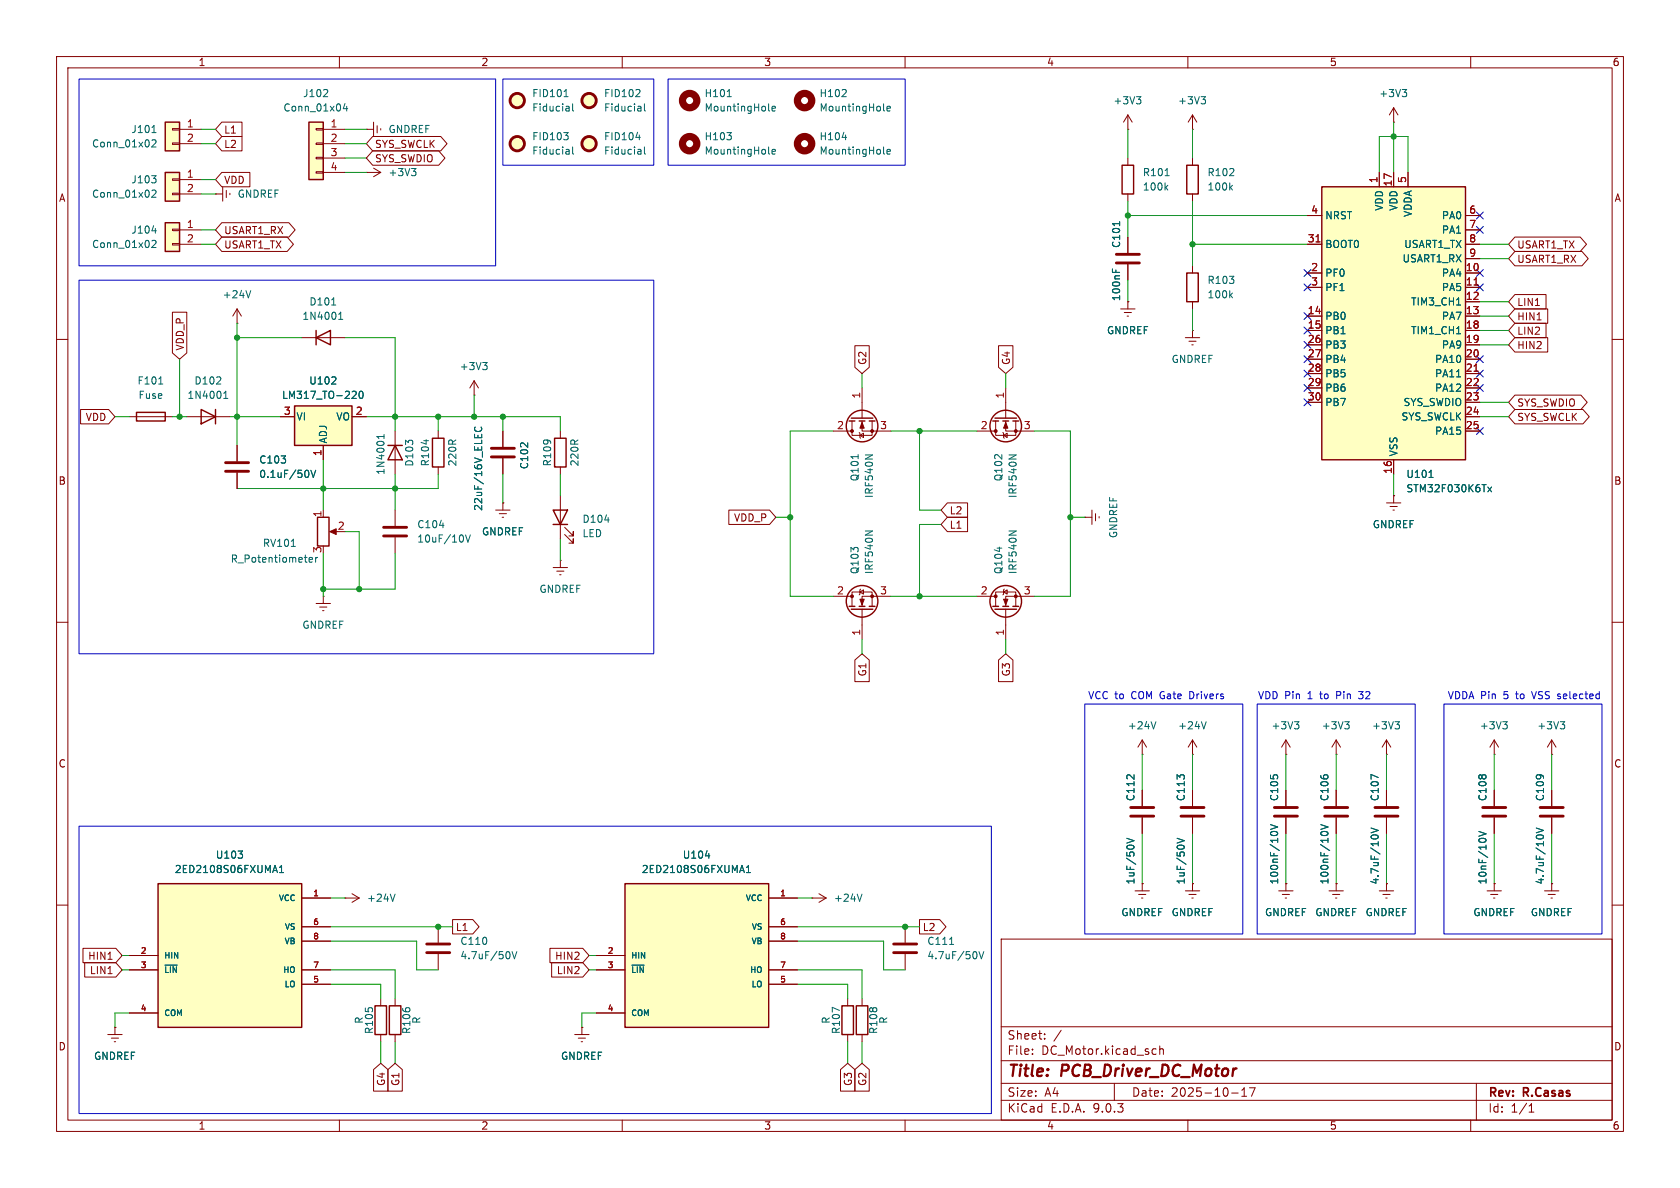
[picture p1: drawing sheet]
<svg xmlns="http://www.w3.org/2000/svg" width="297mm" height="210mm" viewBox="0 0 297 210" stroke-linecap="round" stroke-linejoin="round" font-family="sans-serif">
<g fill="none" stroke="#840000" stroke-width=".18">
<path d="M10 10h277v190h-277zM12 12h273v186h-273zM60 10v2M110 10v2M160 10v2M210 10v2M260 10v2M41.9 57.2h.1M41.9 54.6l-.8 1.3M41.9 54.6l.8 1.3M41.9 54.6v2.6M10 60h2"/>
<path d="M22.9 73.7h7.6M41.9 78.7v2.8M69.8 76.2v7.6M147.3 76.2h3.3M150.6 74.4v2.6h3.6v-2.6M151.9 76.5l.1 .1v.7l.1 .2M152 77l.7-.4v.7zM152.4 74.4v1.8h5.1M152.4 68.6v5.3M285 60h2M41.9 83.6v2.8M69.8 90.2v2.8"/>
<path d="M69.8 95v2.8M10 110h2M147.3 105.4h3.3M150.6 107.2v-2.6h3.6v2.6M152 104.6l.7-.3v.7zM152.1 104.1l-.1 .2v.7l-.1 .2M152.4 107.7v5.3M157.5 105.4h-5.1v1.8M285 110h2M201.9 139.7v2.8M210.8 139.7v2.8M227.3 139.7v2.8"/>
<path d="M200.7 157.5h2.5M201.3 158.1h1.3M201.8 158.8h.3M201.9 156.2h.1M201.9 144.5v2.8M201.9 156.2v1.3M209.5 157.5h2.6M210.2 158.1h1.3M210.7 158.8h.2M210.8 156.2h.1M210.8 144.5v2.8M210.8 156.2v1.3"/>
<path d="M227.3 144.5v2.8M10 160h2M149.9 176.5v1.3M152.4 176.5v1.3M177 166h108v32h-108zM285 160h2M60 198v2M110 198v2M149.9 182.9v1.3M152.4 182.9v1.3M160 198v2M177 194.5h108"/>
<path d="M177 191.5h108M177 187.5h108M177 181.5h108M182.5 186.3v.1M182.5 185.5v.1M184.7 183.6v.1M184.7 182.8v.1M187.6 182.1l-1.3 2M197 191.5v3M204 185.4l.4 .1M204.4 186.3l-.4 .1M205 185.5l.2-.1 .4 .1 .1 .9"/>
<path d="M205 184.9v1.5M210 198v2M217.7 193.2h1.2M219.5 193.8h.9M219.5 192.7l.5-.4v1.5M220.9 192.3h1l-.7 1.5M260 198v2M261 191.5v6.5M270.3 196.6h.9M270.3 195.5l.4-.4v1.5"/>
</g>
<g fill="none" stroke="#006464" stroke-width=".18">
<path d="M99.7 23.4h.7l-.4 .5M100.3 24l.1 .2-.1 .4M100.6 26.5v.7M100.6 27.2h-.1M100.6 26.7l-.1 .1M101.2 26v1.1l.2 .1M44.3 51.4l-.4 1.2M28.1 67.9h.7M67.9 76.8v.7M67.9 77.2h-1.3l.4 .3M54.4 83.2l.2 .4-.2 .7M55 83.1l.4 1.3 .4-1.3"/>
<path d="M77.7 92.9h.8M81.9 94.8v.8M82.3 94.6l.4 1.2 .4-1.2M151.7 80.4v.7M153 93.9h1.2l-1.2 .7M153 80.4h1.2l-1.2 .7M199.2 148.2l1.3 .4-1.3 .4M208.1 148.2l1.3 .4-1.3 .4M224.6 147.3a.79 .79 0 0 1 1.3 0M224.6 145.8l1.3 .4-1.3 .4M148.4 178.6l-1.3-.5v.8"/>
</g>
<g fill="none" stroke="#840000" stroke-width=".25">
<path d="M24.1 72.9h5.1v1.5h-5.1zM68.6 78.7h2.5M69.8 78.7l1.3 2.6h-2.5zM150.1 74.4h1M150.5 73.9h3.8M151.9 74.4h1M153.7 74.4h1M150.1 107.2h1M150.5 107.7h3.8M151.9 107.2h1M153.7 107.2h1M148.8 177.8h2.1v5.1h-2.1z"/>
<path d="M151.4 177.8h2v5.1h-2z"/>
<circle cx="152.4" cy="75.3" r="2.79"/>
<circle cx="152.4" cy="106.3" r="2.79"/>
</g>
<g fill="none" stroke="#840000" stroke-width=".51">
<path d="M39.9 81.8h4M39.9 83.3h4M67.8 93.2h4.1M67.8 94.7h4.1M199.9 142.7h4.1M199.9 144.3h4.1M208.8 142.7h4.1M208.8 144.3h4.1M225.3 142.7h4.1M225.3 144.3h4.1"/>
<circle cx="91.4" cy="25.4" r="1.27"/>
</g>
<g fill="#840000" stroke="#840000" stroke-width=".18">
<path d="M152 105.9h.8l-.4 1z"/>
<path d="M152.4 74.7l.4 1h-.8z"/>
<circle cx="150.6" cy="105.4" r=".25"/>
<circle cx="154.2" cy="105.4" r=".25"/>
<circle cx="150.6" cy="76.2" r=".25"/>
<circle cx="154.2" cy="76.2" r=".25"/>
</g>
<circle cx="91.4" cy="25.4" r="1.27" fill="#ffffc2" stroke="#ffffc2" stroke-width=".18"/>
<path d="M233.7 33h25.4v48.3h-25.4z" fill="#ffffc2"/>
<g fill="none" stroke="#840000" stroke-width=".25">
<path d="M233.7 33h25.4v48.3h-25.4zM209.8 48.3h2v5h-2zM175.5 107.2h1M175.9 107.7h3.8M177.3 107.2h1M179.1 107.2h1M66.3 177.8h2v5.1h-2zM68.8 177.8h2.1v5.1h-2.1z"/>
<circle cx="177.8" cy="106.3" r="2.79"/>
</g>
<g fill="none" stroke="#840000" stroke-width=".18">
<path d="M231.1 38.1h2.6M243.8 30.5v2.5M246.4 30.5v2.5M248.9 30.5v2.5M259.1 38.1h2.5M210.8 47v1.3M210.8 53.3v1.3M231.1 43.2h2.6M231.1 48.3h2.6M231.1 50.8h2.6M231.1 55.9h2.6M231.1 58.4h2.6"/>
<path d="M259.1 43.2h2.5M259.1 48.3h2.5M259.1 50.8h2.5M259.1 55.9h2.5M259.1 58.4h2.5M259.1 40.6h2.5M259.1 45.7h2.5M259.1 53.3h2.5M231.1 61h2.6M231.1 63.5h2.6M231.1 66h2.6M231.1 68.6h2.6"/>
<path d="M231.1 71.1h2.6M259.1 61h2.5M259.1 63.5h2.5M259.1 66h2.5M259.1 68.6h2.5M259.1 71.1h2.5M259.1 73.7h2.5M259.1 76.2h2.5M191.8 91.4h.1M191.8 91.4h1.2M193 90.2v2.5M193.7 90.8v1.3"/>
<path d="M194.3 91.3v.3M245.1 88.9h2.5M245.7 89.5h1.3M246.3 90.2h.2M246.4 87.6h.1M246.4 81.3v2.5M246.4 87.6v1.3M55.9 106.7h2.5M56.5 107.3h1.3M57 108h.3M57.1 105.4h.1M57.1 105.4v1.3"/>
<path d="M172.7 105.4h3.3M176 107.2v-2.6h3.6v2.6M177.4 104.6l.7-.3v.7zM177.5 104.1l-.1 .2v.7l-.1 .2M177.8 107.7v5.3M182.9 105.4h-5.1v1.8M67.3 176.5v1.3M69.8 176.5v1.3M77.5 163.8v2.8M77.5 168.7v2.8M19 182.9h2.6M19.7 183.5h1.3"/>
<path d="M20.2 184.2h.2M20.3 181.6h.1M20.3 181.6v1.3M67.3 182.9v1.3M69.8 182.9v1.3"/>
</g>
<path d="M232.7 42.8h.7M260.6 50.4h.7M260.6 65.6h.7" fill="none" stroke="#a90000" stroke-width=".18"/>
<g fill="none" stroke="#006464" stroke-width=".18">
<path d="M148.8 17.1h.8M149.5 15.9v.5M156.2 19.4l.2 .2M156.8 19.2l.6-.1-.1-.3h-.3l-.2 .2 .1 .6h.4M217.5 52.2l.4 .4M217.9 51.8l-.5 .5M257.5 53.9h.7M257.5 59h.7M257.5 66.6h.7M178.4 93.9h1.2l-1.2 .7M252.6 84.4h.8M263 86.1l.7 .8"/>
<path d="M263.7 86.1l-.7 .8M90 168.3l.2 .4-.2 .7M90.5 168.2l.4 1.3 .5-1.3"/>
</g>
<g fill="#840000" stroke="#840000" stroke-width=".18">
<path d="M177.4 105.9h.8l-.4 1z"/>
<circle cx="176" cy="105.4" r=".25"/>
<circle cx="179.6" cy="105.4" r=".25"/>
</g>
<circle cx="142.2" cy="17.8" r="1.27" fill="none" stroke="#840000" stroke-width="1.3"/>
<path d="M75.4 166.9h4.1M75.4 168.4h4.1" fill="none" stroke="#840000" stroke-width=".51"/>
<path d="M52.1 71.8h10.1v6.9h-10.1z" fill="#ffffc2"/>
<path d="M209.8 29.2h2v5.1h-2zM35.6 72.4l2.5 1.3-2.5 1.2zM38.1 72.4v2.5M52.1 71.8h10.1v6.9h-10.1zM56.1 91.4h2.1v5.1h-2.1z" fill="none" stroke="#840000" stroke-width=".25"/>
<g fill="none" stroke="#840000" stroke-width=".18">
<path d="M246.4 19.1l-.8 1.2M246.4 19.1l.7 1.2M246.4 19.1v2.5M199.4 22.9h.1M199.4 20.3v2.6M199.4 20.3l-.8 1.3M199.4 20.3l.8 1.3M210.8 27.9v1.3M210.8 34.3v1.3M246.4 21.6h.1M198.1 54.6h2.6M198.8 55.2h1.2"/>
<path d="M199.3 55.9h.2M199.4 53.3h.1M199.4 41.9v2.8M199.4 46.7v2.8M199.4 53.3v1.3M33 73.7h7.6M49.5 73.7h2.6M57.1 78.7v2.6M62.2 73.7h2.6M57.1 90.2v1.2M58.7 94h1"/>
</g>
<g fill="none" stroke="#006464" stroke-width=".18">
<path d="M113 15.9l.1 .2v.3l-.7 .7h.7M113.3 18.8v.8M113.3 19.6h-.1M113.3 19.1h-.1M113.9 18.4v1l.2 .2M128.6 17.1h.7M135.9 19.4l.2 .2M136.5 19.2l.6-.1-.1-.3h-.3l-.2 .2v.6h.5M200.9 17.1h.8l-.4 .5M201.4 17.6l.3 .2v.3l-.3 .3M247.9 15.8h.8l-.4 .5M248.4 16.3l.3 .2v.3l-.3 .3"/>
<path d="M112.4 24.3h.8M113.3 26.5v.7M113.3 27.2h-.1M113.3 26.7l-.1 .1M113.9 26v1.1l.2 .1M148.9 24.3h.8M156.2 27.1l.2 .1M156.8 26.8l.6-.1-.1-.2-.3-.1-.2 .2 .1 .6h.4M197.9 39.2v.7M217.5 33.1l.4 .5M217.9 32.8l-.5 .4M196.7 47.5v.6"/>
<path d="M197.3 47.7v.4M39.6 70.4h.7M39.6 69.5l.3-.3v1.2M58.6 67.9h.8M59.3 66.7v.5M62.4 69.2h.5l.1 .3-.8 .9h.8M63.7 69.2h.1a.68 .68 0 0 1 .4 .6 .68 .68 0 0 1-.4 .6 .84 .84 0 0 1-.1-1.2zM51.5 96.6h.7M54.6 99l.6-.2v-.2l-.4-.1-.2 .2 .1 .6h.5M55.8 98.5v.9M56.2 98.5l-.4 .3"/>
</g>
<path d="M58.3 94l1.1-.5v1z" fill="#840000" stroke="#840000" stroke-width=".18"/>
<g fill="#ffffc2" stroke="#ffffc2" stroke-width=".18">
<circle cx="104.1" cy="25.4" r="1.27"/>
<circle cx="104.1" cy="17.8" r="1.27"/>
</g>
<g fill="none" stroke="#840000" stroke-width=".51">
<path d="M197.4 45h4M197.4 46.5h4"/>
<circle cx="104.1" cy="17.8" r="1.27"/>
<circle cx="104.1" cy="25.4" r="1.27"/>
</g>
<g fill="none" stroke="#840000" stroke-width="1.3">
<circle cx="121.9" cy="17.8" r="1.27"/>
<circle cx="142.2" cy="25.4" r="1.27"/>
</g>
<path d="M54.6 21.6h2.5v10.2h-2.5z" fill="#ffffc2"/>
<path d="M54.6 21.6h2.5v10.2h-2.5zM198.4 29.2h2v5.1h-2z" fill="none" stroke="#840000" stroke-width=".25"/>
<g fill="none" stroke="#840000" stroke-width=".18">
<path d="M38.1 34.3h.1M38.1 34.3h1.3M39.4 33v2.6M40 33.7v1.2M40.6 34.2v.2M55.9 22.7h1.2v.3h-1.2zM55.9 25.3h1.2v.2h-1.2zM55.9 27.8h1.2v.3h-1.2zM55.9 30.4h1.2v.2h-1.2zM57.1 22.9h3.9M57.1 25.4h3.9M57.1 27.9h3.9"/>
<path d="M57.1 30.5h3.9M64.8 30.5h.1M64.8 22.9h.1M64.8 22.9h1.2M64.8 30.5h2.5M66 29.7l1.3 .8M66 21.6v2.5M66.7 22.2v1.3M67.3 30.5l-1.3 .7M67.3 22.7v.3M199.4 27.9v1.3M199.4 34.3v1.3"/>
<path d="M210.8 22.9h.1M210.8 20.3l-.7 1.3M210.8 20.3l.8 1.3M210.8 20.3v2.6M160 163.8v2.8M160 168.7v2.8"/>
</g>
<g fill="none" stroke="#006464" stroke-width=".18">
<path d="M57.8 15.9l.1 .2v.3l-.8 .7h.8M61 18.3l-.3 .9h.8M61.3 18.8v.8M99.7 17.1h.7M100 16l.1-.2v1.3M100.6 18.8v.8M100.6 19.6h-.1M100.6 19.1h-.1M101.2 18.4v1l.2 .2M212.3 17.1h.8l-.4 .5M212.9 17.6l.2 .2v.3l-.2 .3M72.7 29.8h.8l-.4 .5"/>
<path d="M73.3 30.3l.2 .2v.3l-.2 .3M128.5 23.4h.8l-.4 .5M129.2 24v.6M135.9 27.1l.2 .1M136.5 26.8l.6-.1-.1-.2-.3-.1-.2 .2v.6h.5M206 31.1h.7M206.1 33.1l.4 .5M206.5 32.8l-.5 .4M167.9 166.9h.7M172.5 168.3l.2 .4-.2 .7M173.1 168.2l.4 1.3 .4-1.3"/>
</g>
<circle cx="121.9" cy="25.4" r="1.27" fill="none" stroke="#840000" stroke-width="1.3"/>
<g fill="none" stroke="#840000" stroke-width=".51">
<path d="M158 166.9h4.1M158 168.4h4.1"/>
<circle cx="91.4" cy="17.8" r="1.27"/>
</g>
<circle cx="91.4" cy="17.8" r="1.27" fill="#ffffc2" stroke="#ffffc2" stroke-width=".18"/>
<path d="M110.5 156.2h25.4v25.4h-25.4z" fill="#ffffc2"/>
<path d="M55.9 59.7l2.5-1.3v2.6zM55.9 58.4v2.6M110.5 156.2h25.4v25.4h-25.4z" fill="none" stroke="#840000" stroke-width=".25"/>
<g fill="none" stroke="#840000" stroke-width=".18">
<path d="M53.3 59.7h7.7M83.8 69.9h.1M83.8 67.3l-.7 1.3M83.8 67.3l.8 1.3M83.8 67.3v2.6M135.9 158.8h5.1M105.4 168.9h5.1M105.4 171.5h5.1M105.4 179.1h5.1M135.9 171.5h5.1M135.9 163.8h5.1M135.9 166.4h5.1"/>
<path d="M135.9 174h5.1"/>
</g>
<path d="M58.6 53.9h.8M59.9 56.5h.7M59.9 55.6l.3-.4v1.3M85.3 64.1h.8l-.4 .5M85.9 64.6l.2 .2v.3l-.2 .2M124.7 151.3h.8M130.9 153.9h.6M131.2 153l.4 1.2M132 154.2h.7M132 153.3l.3-.3v1.2M111.7 170.6h2.2" fill="none" stroke="#006464" stroke-width=".18"/>
<path d="M29.2 21.6h2.5v5.1h-2.5z" fill="#ffffc2"/>
<g fill="none" stroke="#840000" stroke-width=".25">
<path d="M29.2 21.6h2.5v5.1h-2.5zM175.5 74.4h1M175.9 73.9h3.8M177.3 74.4h1M179.1 74.4h1"/>
<circle cx="177.8" cy="75.3" r="2.79"/>
</g>
<path d="M30.5 22.7h1.2v.3h-1.2zM30.5 25.3h1.2v.2h-1.2zM31.7 22.9h3.9M31.7 25.4h3.9M172.7 76.2h3.3M176 74.4v2.6h3.6v-2.6M177.3 76.5l.1 .1v.7l.1 .2M177.4 77l.7-.4v.7zM177.8 74.4v1.8h5.1M177.8 68.6v5.3" fill="none" stroke="#840000" stroke-width=".18"/>
<path d="M26.9 23.4h.7M26.9 24.8l.4-.1 .3 .4-.8 .9h.8M178.4 80.4h1.2l-1.2 .7" fill="none" stroke="#006464" stroke-width=".18"/>
<g fill="#840000" stroke="#840000" stroke-width=".18">
<path d="M177.8 74.7l.4 1h-.8z"/>
<circle cx="176" cy="76.2" r=".25"/>
<circle cx="179.6" cy="76.2" r=".25"/>
</g>
<path d="M29.2 30.5h2.5v5.1h-2.5z" fill="#ffffc2"/>
<path d="M29.2 30.5h2.5v5.1h-2.5z" fill="none" stroke="#840000" stroke-width=".25"/>
<path d="M30.5 31.6h1.2v.3h-1.2zM30.5 34.2h1.2v.2h-1.2zM31.7 31.8h3.9M31.7 34.3h3.9" fill="none" stroke="#840000" stroke-width=".18"/>
<path d="M26.8 31.1h.8l-.4 .4M26.9 33.7l.4-.1 .3 .4-.8 .9h.8M27.5 31.6l.1 .2-.1 .5" fill="none" stroke="#006464" stroke-width=".18"/>
<path d="M27.9 156.2h25.4v25.4h-25.4z" fill="#ffffc2"/>
<path d="M27.9 156.2h25.4v25.4h-25.4z" fill="none" stroke="#840000" stroke-width=".25"/>
<path d="M53.3 158.8h5.1M22.9 168.9h5M22.9 171.5h5M22.9 179.1h5M53.3 171.5h5.1M53.3 163.8h5.1M53.3 166.4h5.1M53.3 174h5.1" fill="none" stroke="#840000" stroke-width=".18"/>
<path d="M42.1 150.4h.8l-.4 .5M42.8 151v.6M48.3 153.9h.6M48.6 153l.4 1.2M49.4 154.2h.7M49.4 153.3l.4-.3v1.2M29.2 170.6h2.1" fill="none" stroke="#006464" stroke-width=".18"/>
<path d="M29.2 39.4h2.5v5.1h-2.5z" fill="#ffffc2"/>
<path d="M29.2 39.4h2.5v5.1h-2.5zM76.5 77.5h2v5.1h-2zM98 77.5h2.1v5.1h-2.1zM97.8 90.2h2.5l-1.2 2.5zM97.8 92.7h2.5" fill="none" stroke="#840000" stroke-width=".25"/>
<g fill="none" stroke="#840000" stroke-width=".18">
<path d="M39.2 21.6h3.6v2.5h-3.6l-1.1-1.2zM39.2 30.5h5v2.5h-5l-1.1-1.2zM39.2 39.4h11.9l1.1 1.2-1.1 1.3h-11.9l-1.1-1.3zM39.2 24.1h3.6v2.6h-3.6l-1.1-1.3zM65.9 26.7h11.7l1.1 1.2-1.1 1.3h-11.7l-1.1-1.3zM65.9 24.1h12l1.1 1.3-1.1 1.3h-12l-1.1-1.3zM231.1 38.1h2.6M243.8 30.5v2.5M246.4 30.5v2.5M248.9 30.5v2.5M259.1 38.1h2.5M30.5 55.2h2.5v7.2l-1.3 1.1-1.2-1.1z"/>
<path d="M30.5 40.5h1.2v.3h-1.2zM30.5 43.1h1.2v.2h-1.2zM31.7 40.6h3.9M31.7 43.2h3.9M39.2 41.9h11.6l1.1 1.3-1.1 1.3h-11.6l-1.1-1.3zM199.4 53.3h.1M199.4 41.9v2.8M199.4 46.7v2.8M209.5 59.7h2.6M210.8 58.4h.1M210.8 58.4v1.3M231.1 43.2h2.6"/>
<path d="M231.1 48.3h2.6M231.1 50.8h2.6M231.1 55.9h2.6M231.1 58.4h2.6M259.1 40.6h2.5M259.1 43.2h2.5M259.1 48.3h2.5M259.1 50.8h2.5M259.1 55.9h2.5M259.1 58.4h2.5M259.1 45.7h2.5M259.1 53.3h2.5"/>
<path d="M267.8 52.1h5.5v2.5h-5.5l-1.1-1.3zM267.8 41.9h11.6l1.1 1.3-1.1 1.3h-11.6l-1.1-1.3zM267.8 44.4h11.9l1.1 1.3-1.1 1.3h-11.9l-1.1-1.3zM267.8 59.7h5.8v2.5h-5.8l-1.1-1.2zM267.8 57.1h5.5v2.6h-5.5l-1.1-1.3zM267.8 54.6h5.8v2.6h-5.8l-1.1-1.3zM271.4 54h.8M271.7 56.6h.8M14.2 72.4h5l1.1 1.3-1.1 1.2h-5zM41.9 78.7v2.8M49.5 73.7h2.6M57.1 78.7v2.6"/>
<path d="M62.2 73.7h2.6M77.5 76.2v1.3M88.9 76.2v2.8M99.1 76.2v1.3M151.1 61.1h2.6v3.8l-1.3 1.1-1.3-1.1zM176.5 61.1h2.6v3.8l-1.3 1.1-1.3-1.1zM210.2 60.3h1.3M210.7 61h.2M231.1 61h2.6M231.1 63.5h2.6M231.1 66h2.6M231.1 68.6h2.6"/>
<path d="M231.1 71.1h2.6M259.1 61h2.5M259.1 73.7h2.5M259.1 63.5h2.5M259.1 66h2.5M259.1 68.6h2.5M259.1 71.1h2.5M259.1 76.2h2.5M267.8 72.4h12l1.2 1.3-1.2 1.2h-12l-1.1-1.2zM267.8 69.8h11.7l1.1 1.3-1.1 1.3h-11.7l-1.1-1.3zM41.9 83.6v2.8M77.5 82.6v1.2"/>
<path d="M87.6 90.2h2.6M88.3 90.8h1.2M88.8 91.4h.2M88.9 88.9h.1M88.9 81v2.8M88.9 88.9v1.3M99.1 99.1h.1M99.1 82.6v1.2M99.1 87.6v7.7M99.1 99.1v1.2M99.8 94.5l1.5 1.5v-.7v.7h-.7M99.8 93.2l1.5 1.5v-.7v.7h-.7"/>
<path d="M128.8 90.2h7.2l1.2 1.2-1.2 1.3h-7.2zM167.5 91.4h3.6v2.6h-3.6l-1.1-1.3zM167.5 88.9h3.6v2.5h-3.6l-1.1-1.2zM246.4 87.6h.1M246.4 81.3v2.5M97.8 100.3h2.5M98.4 101h1.3M98.9 101.6h.3M151.1 116.7l1.3-1.1 1.3 1.1v3.8h-2.6zM176.5 116.7l1.3-1.1 1.3 1.1v3.8h-2.6zM201.9 133.4h.1M201.9 130.8l-.7 1.3"/>
<path d="M201.9 130.8l.8 1.3M201.9 130.8v2.6M201.9 139.7v2.8M210.8 133.4h.1M210.8 130.8v2.6M210.8 139.7v2.8M210.8 130.8l-.7 1.3M210.8 130.8l.8 1.3M227.3 133.4h.1M227.3 130.8v2.6M227.3 139.7v2.8M227.3 130.8l-.7 1.3"/>
<path d="M227.3 130.8l.8 1.3M236.2 133.4h.1M236.2 130.8v2.6M236.2 139.7v2.8M236.2 130.8l-.7 1.3M236.2 130.8l.8 1.3M245.1 133.4h.1M245.1 130.8v2.6M245.1 139.7v2.8M245.1 130.8l-.8 1.3M245.1 130.8l.8 1.3M264.2 133.4h.1"/>
<path d="M264.2 130.8l-.8 1.3M264.2 130.8l.7 1.3M264.2 130.8v2.6M264.2 139.7v2.8M274.3 133.4h.1M274.3 130.8l-.7 1.3M274.3 130.8l.8 1.3M274.3 130.8v2.6M274.3 139.7v2.8M53.3 158.8h5.1M61 158.8h.1M61 158.8h2.5"/>
<path d="M62.2 158l1.3 .8M63.5 158.8l-1.3 .7M135.9 158.8h5.1M143.5 158.8h.1M143.5 158.8h2.5M144.8 158l1.2 .8M146 158.8l-1.2 .7M201.9 156.2h.1M201.9 144.5v2.8M210.8 156.2h.1M210.8 144.5v2.8M226.1 157.5h2.5"/>
<path d="M226.7 158.1h1.3M227.2 158.8h.3M227.3 156.2h.1M227.3 144.5v2.8M227.3 156.2v1.3M234.9 157.5h2.6M235.6 158.1h1.3M236.1 158.8h.2M236.2 156.2h.1M236.2 144.5v2.8M236.2 156.2v1.3M243.8 157.5h2.6"/>
<path d="M244.5 158.1h1.2M245 158.8h.2M245.1 156.2h.1M245.1 144.5v2.8M245.1 156.2v1.3M262.9 157.5h2.5M263.5 158.1h1.3M264 158.8h.3M264.2 156.2h.1M264.2 144.5v2.8M264.2 156.2v1.3M273 157.5h2.6"/>
<path d="M273.7 158.1h1.3M274.2 158.8h.2M274.3 156.2h.1M274.3 144.5v2.8M274.3 156.2v1.3M14.7 167.6h5.8l1.1 1.3-1.1 1.3h-5.8zM15 170.2h5.5l1.1 1.3-1.1 1.2h-5.5zM19.1 169.6h.7M19.1 172.1h.7M22.9 168.9h5M22.9 171.5h5M22.9 179.1h5"/>
<path d="M53.3 171.5h5.1M53.3 163.8h5.1M53.3 166.4h5.1M53.3 174h5.1M80 162.6h3.6l1.1 1.2-1.1 1.3h-3.6zM97.2 167.6h5.8l1.1 1.3-1.1 1.3h-5.8zM97.5 170.2h5.5l1.1 1.3-1.1 1.2h-5.5zM105.4 168.9h5.1M105.4 171.5h5.1M105.4 179.1h5.1M135.9 171.5h5.1M135.9 163.8h5.1"/>
<path d="M135.9 166.4h5.1M135.9 174h5.1M162.6 162.6h3.5l1.1 1.2-1.1 1.3h-3.5zM20.3 181.6h.1M66 189.1l1.3-1.1 1.3 1.1v3.8h-2.6zM68.6 189.1l1.2-1.1 1.3 1.1v3.8h-2.5zM101.6 182.9h2.5M102.2 183.5h1.3M102.7 184.2h.3M102.9 181.6h.1M102.9 181.6v1.3M148.6 189.1l1.3-1.1 1.2 1.1v3.8h-2.5z"/>
<path d="M151.1 189.1l1.3-1.1 1.3 1.1v3.8h-2.6z"/>
</g>
<g fill="none" stroke="#006464" stroke-width=".18">
<path d="M197.9 39.2v.7M26.9 40.8h.7M26.9 42.6l.4-.1 .3 .4-.8 .9h.8M196.7 47.5v.6M197.3 47.7v.4M257.5 53.9h.7M257.5 59h.7M58.6 67.9h.8M59.3 66.7v.5M62.4 69.2h.5l.1 .3-.8 .9h.8M63.7 69.2h.1a.68 .68 0 0 1 .4 .6 .68 .68 0 0 1-.4 .6 .84 .84 0 0 1-.1-1.2zM75.3 77.7v.8"/>
<path d="M84 75.5a.6 .6 0 0 0 .4 .8 .6 .6 0 0 0 .8-.6l-.2-.2M257.5 66.6h.7M54.4 83.2l.2 .4-.2 .7M55 83.1l.4 1.3 .4-1.3M106.9 91.9h.8M252.6 84.4h.8M263 86.1l.7 .8M263.7 86.1l-.7 .8M204.3 127.6l-.4 1.2M213.2 127.6l-.4 1.2M228.8 127.6h.8l-.4 .5M229.4 128.1l.2 .2v.3l-.2 .2"/>
<path d="M237.7 127.6h.8l-.4 .5M238.3 128.1l.2 .2v.3l-.2 .2M243.7 137.4l-1.3-.5v.9M246.6 127.6h.8l-.4 .5M247.2 128.1l.2 .2v.3l-.2 .2M265.7 127.6h.8l-.5 .5M266.2 128.1l.3 .2v.3l-.3 .2M275.8 127.6h.8l-.4 .5M276.4 128.1l.2 .2v.3l-.2 .2M42.1 150.4h.8l-.4 .5M42.8 151v.6M48.3 153.9h.6"/>
<path d="M48.6 153l.4 1.2M49.4 154.2h.7M49.4 153.3l.4-.3v1.2M69.8 158.1l-.4 1.2M124.7 151.3h.8M130.9 153.9h.6M131.2 153l.4 1.2M132 154.2h.7M132 153.3l.3-.3v1.2M152.4 158.1l-.4 1.2M199.2 148.2l1.3 .4-1.3 .4M208.1 148.2l1.3 .4-1.3 .4"/>
<path d="M224.6 147.3a.79 .79 0 0 1 1.3 0M224.6 145.8l1.3 .4-1.3 .4M233.5 147.3a.79 .79 0 0 1 1.3 0M233.5 145.8l1.3 .4-1.3 .4M242.4 146.4l1.3 .4-1.3 .4M242.4 147.8l.5-.2 .7 .2M261.4 147l1.3 .4-1.3 .4M261.7 148.2h.8M271.6 146.4l1.3 .4-1.3 .4M271.7 147.8l.4-.2 .7 .2M29.2 170.6h2.1M111.7 170.6h2.2"/>
</g>
<path d="M86.9 79.2h4M86.9 80.8h4M234.2 142.7h4.1M234.2 144.3h4.1M243.1 142.7h4M243.1 144.3h4M262.1 142.7h4.1M262.1 144.3h4.1M272.3 142.7h4.1M272.3 144.3h4.1" fill="none" stroke="#840000" stroke-width=".51"/>
<g fill="none" stroke="#009600" stroke-width=".18">
<path d="M35.6 22.9h2.5M35.6 25.4h2.5M35.6 34.3h2.5M35.6 31.8h2.5M61 30.5h3.8M61 22.9h3.8M61 25.4h3.8M61 27.9h3.8M199.4 22.9v5M199.4 35.6v6.3M199.4 38.1h31.7M210.8 22.9v5"/>
<path d="M210.8 35.6v11.4M243.8 30.5v-6.4h5.1v6.4M246.4 21.6v8.9M35.6 40.6h2.5M35.6 43.2h2.5M41.9 59.7h11.4M41.9 57.2v21.5M61 59.7h8.8v16.5M199.4 49.5v3.8M210.8 54.6v3.8M210.8 43.2h20.3M261.6 43.2h5.1"/>
<path d="M261.6 45.7h5.1M261.6 53.3h5.1M261.6 55.9h5.1M261.6 58.4h5.1M20.3 73.7h2.6M30.5 73.7h2.5M31.7 63.5v10.2M40.6 73.7h8.9M64.8 73.7h34.3v2.5M77.5 73.7v2.5M83.8 69.9v3.8M88.9 73.7v2.5"/>
<path d="M147.3 76.2h-7.6v29.2h7.6M152.4 66v2.6M157.5 76.2h15.2M162.6 76.2v14h3.8M177.8 66v2.6M182.9 76.2h6.3v29.2h-6.3M261.6 73.7h5.1M261.6 71.1h5.1M261.6 61h5.1M57.1 81.3v8.9M57.1 97.8v7.6M61 94h2.5v10.1"/>
<path d="M69.8 83.8v6.4M69.8 97.8v6.3h-12.7M77.5 83.8v2.6h-35.6M88.9 83.8v5.1M99.1 83.8v3.8M99.1 95.3v3.8M137.2 91.4h2.5M166.4 92.7h-3.8v12.7M189.2 91.4h2.6M246.4 83.8v3.8M152.4 113v2.6M157.5 105.4h15.2"/>
<path d="M177.8 113v2.6M201.9 133.4v6.3M210.8 133.4v6.3M227.3 133.4v6.3M236.2 133.4v6.3M245.1 133.4v6.3M264.2 133.4v6.3M274.3 133.4v6.3M58.4 158.8h2.6M141 158.8h2.5M201.9 147.3v8.9M210.8 147.3v8.9"/>
<path d="M227.3 147.3v8.9M236.2 147.3v8.9M245.1 147.3v8.9M264.2 147.3v8.9M274.3 147.3v8.9M21.6 168.9h1.3M21.6 171.5h1.3M22.9 179.1h-2.6v2.5M58.4 171.5h11.4v5M58.4 163.8h21.6M58.4 174h8.9v2.5M58.4 166.4h15.3v5.1h3.8"/>
<path d="M104.1 168.9h1.3M104.1 171.5h1.3M105.4 179.1h-2.5v2.5M141 163.8h21.6M141 174h8.9v2.5M141 171.5h11.4v5M141 166.4h15.2v5.1h3.8M67.3 184.2v3.8M69.8 184.2v3.8M149.9 184.2v3.8M152.4 184.2v3.8"/>
</g>
<g fill="none" stroke="#000084" stroke-width=".18">
<path d="M261 37.5l1.2 1.2M262.2 37.5l-1.2 1.2M230.5 55.3l1.2 1.2M230.5 50.2l1.2 1.2M230.5 57.8l1.2 1.2M230.5 47.7l1.2 1.2M231.7 55.3l-1.2 1.2M231.7 50.2l-1.2 1.2M231.7 57.8l-1.2 1.2M231.7 47.7l-1.2 1.2M261 50.2l1.2 1.2M261 47.7l1.2 1.2"/>
<path d="M261 40l1.2 1.2M262.2 50.2l-1.2 1.2M262.2 47.7l-1.2 1.2M262.2 40l-1.2 1.2M230.5 60.4l1.2 1.2M230.5 62.9l1.2 1.2M230.5 65.4l1.2 1.2M230.5 70.5l1.2 1.2M230.5 68l1.2 1.2M231.7 68l-1.2 1.2M231.7 60.4l-1.2 1.2M231.7 62.9l-1.2 1.2"/>
<path d="M231.7 65.4l-1.2 1.2M231.7 70.5l-1.2 1.2M261 68l1.2 1.2M261 62.9l1.2 1.2M261 65.4l1.2 1.2M261 75.6l1.2 1.2M262.2 68l-1.2 1.2M262.2 62.9l-1.2 1.2M262.2 65.4l-1.2 1.2M262.2 75.6l-1.2 1.2"/>
</g>
<path d="M14 14h73.6v33h-73.6zM88.9 14h26.7v15.2h-26.7zM118.1 14h41.9v15.2h-41.9zM14 49.5h101.6v66.1h-101.6zM191.8 124.5h27.9v40.6h-27.9zM222.2 124.5h28v40.6h-28zM240.2 122.2h.8M240.2 123.4l.2 .1M255.3 124.5h27.9v40.6h-27.9zM270.8 122.2l.4 1.3M14 146.1h161.3v50.8h-161.3z" fill="none" stroke="#0000c2" stroke-width=".18"/>
<path d="M232.7 42.8h.7M260.6 50.4h.7M260.6 65.6h.7" fill="none" stroke="#a90000" stroke-width=".18"/>
<g fill="#009600" stroke="#009600" stroke-width=".18">
<circle cx="77.5" cy="163.8" r=".46"/>
<circle cx="41.9" cy="73.7" r=".46"/>
<circle cx="83.8" cy="73.7" r=".46"/>
<circle cx="88.9" cy="73.7" r=".46"/>
<circle cx="57.1" cy="104.1" r=".46"/>
<circle cx="57.1" cy="86.4" r=".46"/>
<circle cx="160" cy="163.8" r=".46"/>
<circle cx="162.6" cy="105.4" r=".46"/>
<circle cx="63.5" cy="104.1" r=".46"/>
<circle cx="77.5" cy="73.7" r=".46"/>
<circle cx="31.7" cy="73.7" r=".46"/>
<circle cx="41.9" cy="59.7" r=".46"/>
<circle cx="69.8" cy="73.7" r=".46"/>
<circle cx="69.8" cy="86.4" r=".46"/>
<circle cx="139.7" cy="91.4" r=".46"/>
<circle cx="162.6" cy="76.2" r=".46"/>
<circle cx="210.8" cy="43.2" r=".46"/>
<circle cx="189.2" cy="91.4" r=".46"/>
<circle cx="246.4" cy="24.1" r=".46"/>
<circle cx="199.4" cy="38.1" r=".46"/>
</g>
<g font-size="2.8" fill="#840000">
<text x="178" y="190.9">Title:</text>
<text x="187.7" y="190.9">PCB_Driver_DC_Motor</text>
</g>
<g font-size="2.1" fill="#840000">
<text x="178" y="184">Sheet:</text>
<text x="178" y="186.7">File:</text>
<text x="184.1" y="186.7">DC_Motor.kicad_sch</text>
<text x="178" y="196.9">KiCad</text>
<text x="178" y="194.1">Size:</text>
<text x="184.7" y="194.1">A4</text>
<text x="185.7" y="196.9">E.D.A.</text>
<text x="193.3" y="196.9">9.0.3</text>
<text x="200" y="194.1">Date:</text>
<text x="207" y="194.1">2025-10-17</text>
<text x="263" y="194.3">Rev:</text>
<text x="263" y="196.9">Id:</text>
<text x="267.1" y="196.9">1/1</text>
<text x="269.4" y="194.3">R.Casas</text>
</g>
<g font-size="1.8" fill="#840000">
<text x="35" y="11.9">1</text>
<text x="85" y="11.9">2</text>
<text x="135" y="11.9">3</text>
<text x="185" y="11.9">4</text>
<text x="235" y="11.9">5</text>
<text x="285" y="11.9">6</text>
<text x="39.5" y="23.8">L1</text>
<text x="39.5" y="26.4">L2</text>
<text x="66.2" y="28.9">SYS_SWDIO</text>
<text x="66.2" y="26.4">SYS_SWCLK</text>
<text x="10.3" y="35.9">A</text>
<text x="39.5" y="32.7">VDD</text>
<text x="285.3" y="35.9">A</text>
<text x="39.5" y="41.6">USART1_RX</text>
<text x="39.5" y="44.1">USART1_TX</text>
<text x="268.1" y="44.1">USART1_TX</text>
<text x="268.1" y="46.7">USART1_RX</text>
<text x="268.1" y="54.3">LIN1</text>
<text x="268.1" y="59.4">LIN2</text>
<text x="268.1" y="56.8">HIN1</text>
<text x="32.7" y="62.1" transform="rotate(-90 32.7 62.1)">VDD_P</text>
<text x="153.4" y="64.6" transform="rotate(-90 153.4 64.6)">G2</text>
<text x="178.8" y="64.6" transform="rotate(-90 178.8 64.6)">G4</text>
<text x="268.1" y="61.9">HIN2</text>
<text x="15.1" y="74.6">VDD</text>
<text x="268.1" y="74.6">SYS_SWCLK</text>
<text x="268.1" y="72.1">SYS_SWDIO</text>
<text x="10.3" y="85.9">B</text>
<text x="285.3" y="85.9">B</text>
<text x="129.7" y="92.4">VDD_P</text>
<text x="167.8" y="93.7">L1</text>
<text x="167.8" y="91.1">L2</text>
<text x="153.4" y="119.7" transform="rotate(-90 153.4 119.7)">G1</text>
<text x="178.8" y="119.7" transform="rotate(-90 178.8 119.7)">G3</text>
<text x="10.3" y="135.9">C</text>
<text x="285.3" y="135.9">C</text>
<text x="80.5" y="164.8">L1</text>
<text x="163" y="164.8">L2</text>
<text x="15.5" y="169.9">HIN1</text>
<text x="15.8" y="172.4">LIN1</text>
<text x="98" y="169.9">HIN2</text>
<text x="98.3" y="172.4">LIN2</text>
<text x="10.3" y="185.9">D</text>
<text x="285.3" y="185.9">D</text>
<text x="68.3" y="192.1" transform="rotate(-90 68.3 192.1)">G4</text>
<text x="70.8" y="192.1" transform="rotate(-90 70.8 192.1)">G1</text>
<text x="150.8" y="192.1" transform="rotate(-90 150.8 192.1)">G3</text>
<text x="153.4" y="192.1" transform="rotate(-90 153.4 192.1)">G2</text>
<text x="35" y="199.9">1</text>
<text x="85" y="199.9">2</text>
<text x="135" y="199.9">3</text>
<text x="185" y="199.9">4</text>
<text x="235" y="199.9">5</text>
<text x="285" y="199.9">6</text>
</g>
<g font-size="1.8" fill="#006464">
<text x="53.5" y="17.4">J102</text>
<text x="94" y="17.4">FID101</text>
<text x="106.7" y="17.4">FID102</text>
<text x="124.5" y="17.4">H101</text>
<text x="144.8" y="17.4">H102</text>
<text x="243.7" y="17.4">+3V3</text>
<text x="23.1" y="23.7">J101</text>
<text x="50" y="19.9">Conn_01x04</text>
<text x="68.6" y="23.7">GNDREF</text>
<text x="94" y="19.9">Fiducial</text>
<text x="106.7" y="19.9">Fiducial</text>
<text x="124.5" y="19.9">MountingHole</text>
<text x="144.8" y="19.9">MountingHole</text>
<text x="196.7" y="18.6">+3V3</text>
<text x="208.2" y="18.6">+3V3</text>
<text x="16.2" y="26.3">Conn_01x02</text>
<text x="94" y="25">FID103</text>
<text x="94" y="27.5">Fiducial</text>
<text x="106.7" y="25">FID104</text>
<text x="106.7" y="27.5">Fiducial</text>
<text x="124.5" y="25">H103</text>
<text x="124.5" y="27.5">MountingHole</text>
<text x="144.8" y="25">H104</text>
<text x="144.8" y="27.5">MountingHole</text>
<text x="16.2" y="35.2">Conn_01x02</text>
<text x="23.1" y="32.6">J103</text>
<text x="41.9" y="35.2">GNDREF</text>
<text x="68.6" y="31.3">+3V3</text>
<text x="201.9" y="31.3">R101</text>
<text x="201.9" y="33.9">100k</text>
<text x="213.4" y="31.3">R102</text>
<text x="213.4" y="33.9">100k</text>
<text x="23.1" y="41.5">J104</text>
<text x="234.2" y="39">NRST</text>
<text x="244.7" y="37.4" transform="rotate(-90 244.7 37.4)">VDD</text>
<text x="247.2" y="37.4" transform="rotate(-90 247.2 37.4)">VDD</text>
<text x="249.8" y="38.4" transform="rotate(-90 249.8 38.4)">VDDA</text>
<text x="254.8" y="39">PA0</text>
<text x="254.8" y="41.5">PA1</text>
<text x="16.2" y="44">Conn_01x02</text>
<text x="198.2" y="43.9" transform="rotate(-90 198.2 43.9)">C101</text>
<text x="234.2" y="44">BOOT0</text>
<text x="247.8" y="46.6">USART1_RX</text>
<text x="248.1" y="44">USART1_TX</text>
<text x="39.3" y="52.9">+24V</text>
<text x="198.2" y="53.3" transform="rotate(-90 198.2 53.3)">100nF</text>
<text x="213.4" y="50.4">R103</text>
<text x="213.4" y="52.9">100k</text>
<text x="234.2" y="49.1">PF0</text>
<text x="234.2" y="51.7">PF1</text>
<text x="254.8" y="49.1">PA4</text>
<text x="254.8" y="51.7">PA5</text>
<text x="53.4" y="56.7">1N4001</text>
<text x="54.6" y="54.2">D101</text>
<text x="195.6" y="59.3">GNDREF</text>
<text x="234.2" y="56.7">PB0</text>
<text x="234.2" y="59.3">PB1</text>
<text x="249.4" y="54.2">TIM3_CH1</text>
<text x="249.4" y="59.3">TIM1_CH1</text>
<text x="254.8" y="56.7">PA7</text>
<text x="81.2" y="65.6">+3V3</text>
<text x="207" y="64.4">GNDREF</text>
<text x="234.2" y="61.8">PB3</text>
<text x="234.2" y="64.4">PB4</text>
<text x="253.6" y="64.4">PA10</text>
<text x="254.8" y="61.8">PA9</text>
<text x="24.2" y="68.2">F101</text>
<text x="24.4" y="70.7">Fuse</text>
<text x="33" y="70.7">1N4001</text>
<text x="34.3" y="68.2">D102</text>
<text x="49.8" y="70.7">LM317_TO-220</text>
<text x="54.6" y="68.2">U102</text>
<text x="234.2" y="66.9">PB5</text>
<text x="234.2" y="69.4">PB6</text>
<text x="234.2" y="72">PB7</text>
<text x="248" y="72">SYS_SWDIO</text>
<text x="253.6" y="66.9">PA11</text>
<text x="253.6" y="69.4">PA12</text>
<text x="52.3" y="74.5">VI</text>
<text x="59.4" y="74.5">VO</text>
<text x="247.7" y="74.5">SYS_SWCLK</text>
<text x="253.6" y="77.1">PA15</text>
<text x="45.7" y="82.1">C103</text>
<text x="58" y="78.5" transform="rotate(-90 58 78.5)">ADJ</text>
<text x="73.3" y="82.6" transform="rotate(-90 73.3 82.6)">D103</text>
<text x="76" y="82.5" transform="rotate(-90 76 82.5)">R104</text>
<text x="80.9" y="82.5" transform="rotate(-90 80.9 82.5)">220R</text>
<text x="93.6" y="83" transform="rotate(-90 93.6 83)">C102</text>
<text x="97.6" y="82.5" transform="rotate(-90 97.6 82.5)">R109</text>
<text x="102.5" y="82.5" transform="rotate(-90 102.5 82.5)">220R</text>
<text x="247.2" y="80.8" transform="rotate(-90 247.2 80.8)">VSS</text>
<text x="45.7" y="84.7">0.1uF/50V</text>
<text x="68.2" y="84" transform="rotate(-90 68.2 84)">1N4001</text>
<text x="152" y="85.2" transform="rotate(-90 152 85.2)">Q101</text>
<text x="154.5" y="88.1" transform="rotate(-90 154.5 88.1)">IRF540N</text>
<text x="177.4" y="85.2" transform="rotate(-90 177.4 85.2)">Q102</text>
<text x="179.9" y="88.1" transform="rotate(-90 179.9 88.1)">IRF540N</text>
<text x="248.5" y="84.7">U101</text>
<text x="248.5" y="87.2">STM32F030K6Tx</text>
<text x="73.7" y="93.6">C104</text>
<text x="85.1" y="94.8">GNDREF</text>
<text x="85.4" y="90.4" transform="rotate(-90 85.4 90.4)">22uF/16V_ELEC</text>
<text x="102.9" y="92.6">D104</text>
<text x="102.9" y="95.2">LED</text>
<text x="197.7" y="95.2" transform="rotate(-90 197.7 95.2)">GNDREF</text>
<text x="242.6" y="93.6">GNDREF</text>
<text x="40.7" y="99.7">R_Potentiometer</text>
<text x="46.4" y="96.9">RV101</text>
<text x="73.7" y="96.1">10uF/10V</text>
<text x="152" y="101.6" transform="rotate(-90 152 101.6)">Q103</text>
<text x="154.5" y="101.6" transform="rotate(-90 154.5 101.6)">IRF540N</text>
<text x="177.4" y="101.6" transform="rotate(-90 177.4 101.6)">Q104</text>
<text x="179.9" y="101.6" transform="rotate(-90 179.9 101.6)">IRF540N</text>
<text x="95.3" y="105">GNDREF</text>
<text x="53.4" y="111.4">GNDREF</text>
<text x="199.3" y="129.1">+24V</text>
<text x="208.2" y="129.1">+24V</text>
<text x="224.7" y="129.1">+3V3</text>
<text x="233.6" y="129.1">+3V3</text>
<text x="242.5" y="129.1">+3V3</text>
<text x="261.5" y="129.1">+3V3</text>
<text x="271.7" y="129.1">+3V3</text>
<text x="200.8" y="141.7" transform="rotate(-90 200.8 141.7)">C112</text>
<text x="209.7" y="141.7" transform="rotate(-90 209.7 141.7)">C113</text>
<text x="226.2" y="141.7" transform="rotate(-90 226.2 141.7)">C105</text>
<text x="235.1" y="141.7" transform="rotate(-90 235.1 141.7)">C106</text>
<text x="243.9" y="141.7" transform="rotate(-90 243.9 141.7)">C107</text>
<text x="263" y="141.7" transform="rotate(-90 263 141.7)">C108</text>
<text x="273.2" y="141.7" transform="rotate(-90 273.2 141.7)">C109</text>
<text x="30.8" y="154.5">2ED2108S06FXUMA1</text>
<text x="38.1" y="152">U103</text>
<text x="113.4" y="154.5">2ED2108S06FXUMA1</text>
<text x="120.6" y="152">U104</text>
<text x="64.8" y="159.6">+24V</text>
<text x="147.3" y="159.6">+24V</text>
<text x="200.8" y="156.5" transform="rotate(-90 200.8 156.5)">1uF/50V</text>
<text x="209.7" y="156.5" transform="rotate(-90 209.7 156.5)">1uF/50V</text>
<text x="226.2" y="156.5" transform="rotate(-90 226.2 156.5)">100nF/10V</text>
<text x="235.1" y="156.5" transform="rotate(-90 235.1 156.5)">100nF/10V</text>
<text x="243.9" y="156.5" transform="rotate(-90 243.9 156.5)">4.7uF/10V</text>
<text x="263" y="156.5" transform="rotate(-90 263 156.5)">10nF/10V</text>
<text x="273.2" y="156.5" transform="rotate(-90 273.2 156.5)">4.7uF/10V</text>
<text x="81.3" y="167.2">C110</text>
<text x="163.8" y="167.2">C111</text>
<text x="198.1" y="162.2">GNDREF</text>
<text x="207" y="162.2">GNDREF</text>
<text x="223.5" y="162.2">GNDREF</text>
<text x="232.4" y="162.2">GNDREF</text>
<text x="241.3" y="162.2">GNDREF</text>
<text x="260.4" y="162.2">GNDREF</text>
<text x="270.5" y="162.2">GNDREF</text>
<text x="81.3" y="169.8">4.7uF/50V</text>
<text x="163.8" y="169.8">4.7uF/50V</text>
<text x="64.4" y="181.1" transform="rotate(-90 64.4 181.1)">R</text>
<text x="66.1" y="182.9" transform="rotate(-90 66.1 182.9)">R105</text>
<text x="72.7" y="182.9" transform="rotate(-90 72.7 182.9)">R106</text>
<text x="74.5" y="181.1" transform="rotate(-90 74.5 181.1)">R</text>
<text x="146.9" y="181.1" transform="rotate(-90 146.9 181.1)">R</text>
<text x="148.7" y="182.9" transform="rotate(-90 148.7 182.9)">R107</text>
<text x="155.3" y="182.9" transform="rotate(-90 155.3 182.9)">R108</text>
<text x="157.1" y="181.1" transform="rotate(-90 157.1 181.1)">R</text>
<text x="16.5" y="187.6">GNDREF</text>
<text x="99.1" y="187.6">GNDREF</text>
</g>
<g font-size="1.8" fill="#a90000">
<text x="32.9" y="22.6">1</text>
<text x="58.3" y="22.6">1</text>
<text x="32.9" y="25.1">2</text>
<text x="58.3" y="25.1">2</text>
<text x="58.3" y="27.7">3</text>
<text x="32.9" y="31.5">1</text>
<text x="32.9" y="34">2</text>
<text x="58.3" y="30.2">4</text>
<text x="243.6" y="32.5" transform="rotate(-90 243.6 32.5)">1</text>
<text x="246.1" y="33.1" transform="rotate(-90 246.1 33.1)">17</text>
<text x="248.7" y="32.5" transform="rotate(-90 248.7 32.5)">5</text>
<text x="32.9" y="40.4">1</text>
<text x="231.7" y="37.8">4</text>
<text x="259.6" y="37.8">6</text>
<text x="259.6" y="40.4">7</text>
<text x="32.9" y="42.9">2</text>
<text x="231.1" y="42.9">31</text>
<text x="259.6" y="42.9">8</text>
<text x="259.6" y="45.5">9</text>
<text x="231.7" y="48">2</text>
<text x="231.7" y="50.5">3</text>
<text x="259" y="48">10</text>
<text x="259" y="50.5">11</text>
<text x="259" y="53.1">12</text>
<text x="231.1" y="55.6">14</text>
<text x="231.1" y="58.2">15</text>
<text x="259" y="55.6">13</text>
<text x="259" y="58.2">18</text>
<text x="231.1" y="60.7">26</text>
<text x="231.1" y="63.2">27</text>
<text x="231.1" y="65.8">28</text>
<text x="259" y="60.7">19</text>
<text x="259" y="63.2">20</text>
<text x="259" y="65.8">21</text>
<text x="152.1" y="70.6" transform="rotate(-90 152.1 70.6)">1</text>
<text x="177.5" y="70.6" transform="rotate(-90 177.5 70.6)">1</text>
<text x="231.1" y="68.3">29</text>
<text x="231.1" y="70.9">30</text>
<text x="259" y="68.3">22</text>
<text x="259" y="70.9">23</text>
<text x="50.1" y="73.4">3</text>
<text x="62.8" y="73.4">2</text>
<text x="147.9" y="75.9">2</text>
<text x="155.5" y="75.9">3</text>
<text x="173.3" y="75.9">2</text>
<text x="180.9" y="75.9">3</text>
<text x="259" y="73.4">24</text>
<text x="259" y="75.9">25</text>
<text x="56.9" y="80.7" transform="rotate(-90 56.9 80.7)">1</text>
<text x="246.1" y="83.9" transform="rotate(-90 246.1 83.9)">16</text>
<text x="56.9" y="91.5" transform="rotate(-90 56.9 91.5)">1</text>
<text x="59.6" y="93.7">2</text>
<text x="56.9" y="97.9" transform="rotate(-90 56.9 97.9)">3</text>
<text x="147.9" y="105.2">2</text>
<text x="155.5" y="105.2">3</text>
<text x="173.3" y="105.2">2</text>
<text x="180.9" y="105.2">3</text>
<text x="152.1" y="112.5" transform="rotate(-90 152.1 112.5)">1</text>
<text x="177.5" y="112.5" transform="rotate(-90 177.5 112.5)">1</text>
</g>
<g font-size="1.8" fill="#0000c2">
<text x="192.3" y="123.8">VCC to</text>
<text x="200.1" y="123.8">COM Gate</text>
<text x="210.7" y="123.8">Drivers</text>
<text x="222.3" y="123.8">VDD Pin</text>
<text x="231.3" y="123.8">1</text>
<text x="233.7" y="123.8">to</text>
<text x="236.7" y="123.8">Pin</text>
<text x="240.9" y="123.8">32</text>
<text x="255.8" y="123.8">VDDA Pin</text>
<text x="265.9" y="123.8">5</text>
<text x="268.3" y="123.8">to</text>
<text x="271.4" y="123.8">VSS selected</text>
</g>
<g font-size="1.4" fill="#006464">
<text x="49.2" y="159.5">VCC</text>
<text x="131.7" y="159.5">VCC</text>
<text x="50.2" y="167.1">VB</text>
<text x="50.2" y="164.6">VS</text>
<text x="132.7" y="167.1">VB</text>
<text x="132.8" y="164.6">VS</text>
<text x="29" y="169.6">HIN</text>
<text x="29" y="172.2">~{LIN}</text>
<text x="49.9" y="172.2">HO</text>
<text x="111.5" y="169.6">HIN</text>
<text x="111.5" y="172.2">~{LIN}</text>
<text x="132.5" y="172.2">HO</text>
<text x="29" y="179.8">COM</text>
<text x="50.2" y="174.7">LO</text>
<text x="111.5" y="179.8">COM</text>
<text x="132.7" y="174.7">LO</text>
</g>
<g font-size="1.4" fill="#a90000">
<text x="55.3" y="158.5">1</text>
<text x="137.8" y="158.5">1</text>
<text x="55.3" y="163.6">6</text>
<text x="55.3" y="166.1">8</text>
<text x="137.8" y="163.6">6</text>
<text x="137.8" y="166.1">8</text>
<text x="24.8" y="168.7">2</text>
<text x="24.8" y="171.2">3</text>
<text x="55.3" y="171.2">7</text>
<text x="55.3" y="173.7">5</text>
<text x="107.3" y="168.7">2</text>
<text x="107.3" y="171.2">3</text>
<text x="137.8" y="171.2">7</text>
<text x="137.8" y="173.7">5</text>
<text x="24.8" y="178.8">4</text>
<text x="107.3" y="178.8">4</text>
</g>
</svg>
